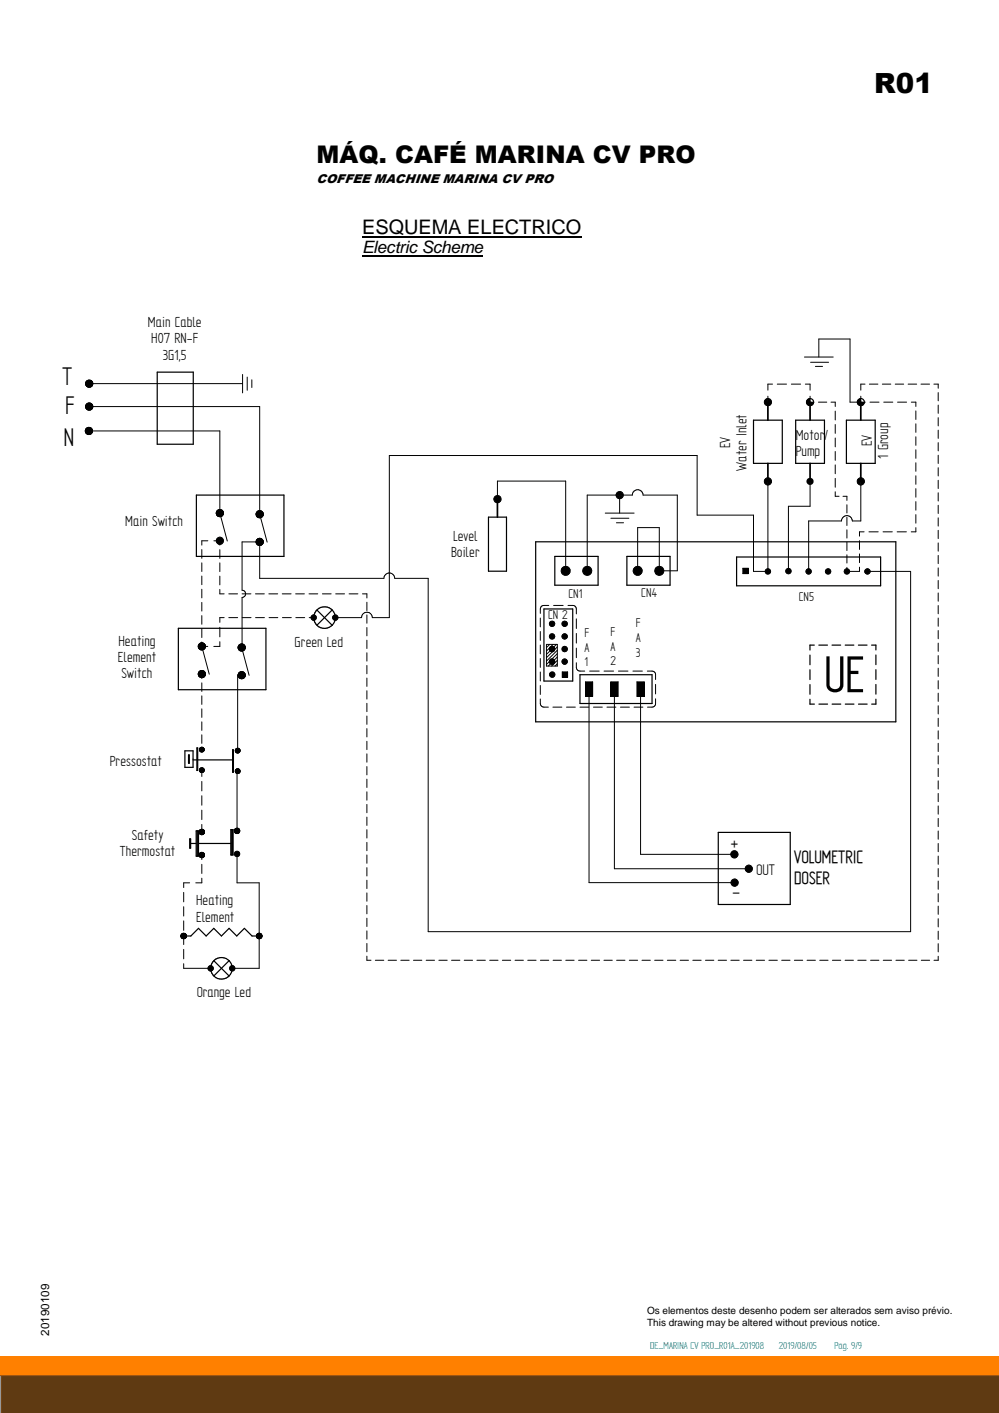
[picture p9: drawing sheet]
<svg xmlns="http://www.w3.org/2000/svg" width="420mm" height="594mm" viewBox="0 0 420 594" stroke-linecap="round" stroke-linejoin="round" font-family="sans-serif">
<path d="M.4 578.4h419.6v15.6h-419.6z" fill-rule="evenodd" fill="#5f3a12"/>
<path d="M.4 578.4v15.6" fill="none" stroke="#925116" stroke-width=".42"/>
<path d="M.4 570.4h419.6v8h-419.6z" fill-rule="evenodd" fill="#ff8000"/>
<path d="M.4 570.4h419.6" fill="none" stroke="#ff8000" stroke-width=".42"/>
<path d="M.4 570.4v8" fill="none" stroke="#ff8000" stroke-width=".51"/>
<path d="M.4 578.4h419.6" fill="none" stroke="#925116" stroke-width=".42"/>
<g fill="#000">
<path d="M152.3 99.4h5.6v.6h-5.6zM152.3 107.3h4.8v.5h-4.8zM156.9 107.3h1.6v.5h-1.6zM157.9 99.4h5.6v.6h-5.6zM158.5 107.3h4v.5h-4zM162.4 107.3h5.6v.5h-5.6zM163.5 99.4h6.6v.6h-6.6zM167.9 107.3h2.4v.5h-2.4zM170 99.4h6.1v.6h-6.1zM170.3 107.3h1.6v.5h-1.6zM171.8 107.3h5.6v.5h-5.6zM176 99.4h5.7v.6h-5.7z"/>
<path d="M177.4 107.3h4.8v.5h-4.8zM181.6 99.4h7v.6h-7zM182 107.3h3.6v.5h-3.6zM185.6 107.3h4v.5h-4zM188.6 99.4h18.2v.6h-18.2zM189.5 107.3h4v.5h-4zM193.4 107.3h5.9v.5h-5.9zM199.2 107.3h4v.5h-4zM206.8 99.4h5.6v.6h-5.6zM212.4 99.4h6.1v.6h-6.1zM218.4 99.4h5.2v.6h-5.2zM223.6 99.4h6.1v.6h-6.1z"/>
<path d="M229.6 99.4h2.3v.6h-2.3zM232 99.4h6.1v.6h-6.1zM238 99.4h6.5v.6h-6.5z"/>
<circle cx="99.6" cy="350.4" r=".17"/>
</g>
<g fill="none" stroke="#000" stroke-width=".51">
<path d="M66.1 156.5h15.2v30.3h-15.2zM316.9 176.7h12.1v18.1h-12.1zM334.6 176.7h12.2v18.1h-12.2zM356 176.7h12.1v18.1h-12.1zM82.6 208.2h36.8v25.7h-36.8zM205.4 217.4h7.6v22.8h-7.6zM225.3 227.8h151.5v75.7h-151.5zM233.3 233.9h18.2v12.1h-18.2zM263.7 233.9h18.1v12.1h-18.1zM309.8 234.2h60.6v12.1h-60.6zM133.3 256.5l6.4 6.4M139.7 256.5l-6.4 6.4"/>
<path d="M75 264.2h36.8v25.8h-36.8zM340.7 275.4v4.1M342.5 271.2h-1.8v2.1M344.4 271.2h3.6M349.9 271.2h3.7M355.5 271.2h3.6M361 271.2h3.7M366.6 271.2h1.8v2.1M368.4 275.4v4M228.8 286.3h12.1M243.9 283.7v12.1M340.7 294v2h1.8"/>
<path d="M340.7 281.6v4.1M340.7 287.8v4.1M344.4 296h3.7M350 296h3.6M355.5 296h3.7M361.1 296h3.6M368.4 281.6v4.1M368.4 287.8v4M368.4 294v2h-1.8M77.8 315.7h3.4v6.9h-3.4zM79.3 317.4h.3v3.5h-.3zM81.2 319.5h17"/>
<path d="M82.8 314.5h.3v9.4h-.3zM97.8 315.2l.4 .1v9.4h-.4zM79.8 352.7h.4v3.9h-.4zM80 352.7v3.9M80.2 354.6h2.3M82.5 349.3h1v10.7h-1zM82.9 349.3v10.7M83.2 349.3v10.7M83.5 354.6h13.6M97.1 348.8h.9v10.7h-.9zM97.5 348.8v10.7M97.7 348.8v10.7"/>
<path d="M302.1 350h30.3v30.3h-30.3zM77.3 393.5h3l3.2-3.2 3.2 3.2 3.2-3.2 3.2 3.2 3.3-3.2 3.2 3.2 3.2-3.2 3.2 3.2h3M89.9 403.9l6.5 6.4M96.4 403.9l-6.5 6.4"/>
<circle cx="136.5" cy="259.7" r="4.5"/>
<circle cx="77.3" cy="393.5" r="1.14"/>
<circle cx="109" cy="393.5" r="1.14"/>
<circle cx="93.1" cy="407.1" r="4.5"/>
</g>
<g fill="none" stroke="#000" stroke-width=".42">
<path d="M36.8 160h1.4M37.1 159.9h.8M102 157.4v7.8M104 158.5v5.6M105.9 159.7v3.2M338.3 150.1h12.1M340.9 152.3h7.6M342.9 154.1h3M344.4 150.1v-7.6h13.1v26.6h6.4M36 171l73.2-.1v45.3l3.2 11.7M36 161.1h3M36 161.2h3"/>
<path d="M36 161.4h3M36 161.5h3M36 161.6h3M36 161.5l.9 1.2M36 161.1v.4M36 170.7v.5M36 170.8h3M36 170.9h3M36 171.1h3M36 171.2h3M36 171.2l.2 .5M36.1 160.9h2.9"/>
<path d="M36.1 161h2.9M36.1 170.5h2.8M36.1 170.6h2.9M36.1 171.3h2.9M36.1 171.4h2.9M36.1 160.8h2.8M36.1 161.9h2.8M36.2 160.7h2.7M36.2 171.6h2.7M36.2 160.6h2.6M36.2 160.6l-.2 .5M36.2 170.3h2.7"/>
<path d="M36.2 171.7h2.6l-2.5 .1M36.2 171.7a1.51 1.51 0 0 0 2.5 .2M36.2 170.2l-.2 .5M36.2 162.1h2.6M36.3 160.5h2.5M36.3 162.2h2.5M36.3 170.1h2.4M36.4 160.4h2.3M36.4 162.3h2.3M36.4 171.9h2.3M36.4 160.3h2.2M36.4 169.9h2.2"/>
<path d="M36.5 160.2l-.3 .4M36.5 180h1.8M36.5 172.1h2M36.6 162.5h1.9M36.6 169.8h1.9M36.7 160.1h1.7M36.7 179.9h1.4M36.7 162.6h1.7M36.7 169.7h1.6M36.8 172.3h1.4M36.9 162.7h1.3M36.9 169.6h1.2"/>
<path d="M36.9 162.7l1 .1M37.1 172.4h.9M37.2 162.8h.7M37.2 169.5h.6M37.8 179.7l-.9 .1M37.9 169.5a1.5 1.5 0 0 0-1.7 .7M37.9 169.5l.8 .5M38.4 162.6l-.5 .2M38.4 160l-1-.2-.9 .4M38.4 160l.3 .4M38.5 160.1l-2 .1M38.6 162.3l-2.2 .1"/>
<path d="M38.7 162.2l-.3 .4M38.7 160.4l.3 .9M38.7 170l.2 .4M38.9 170.3l-2.7 .1M38.9 171.4l-2.8 .1M38.9 170.4v1M38.9 171.4l-.2 .5M39 161.7l-2.9 .1M39 170.6l-3 .1M39 161.2l-3 .1h66M39 161.3l-.3 .9M323 166.6v2.5"/>
<path d="M324.9 161.5h-1.9v2.5M326.9 161.5h3.9M332.8 161.5h3.9M338.7 161.5h2v2.5M340.7 166.6v2.5h1.7M344.2 169.1h3.5M349.5 169.1h1.8v1.8M351.3 172.8v3.8M351.3 178.5v3.7M362 166.6v2.5M363.8 161.5h-1.8v2.5M365.6 161.5h3.6"/>
<path d="M365.9 169.1h3.8M371.1 161.5h3.5M371.7 169.1h3.8M376.5 161.5h3.6M377.5 169.1h3.8M381.9 161.5h3.6M383.3 169.1h1.9v1.8M385.2 172.8v3.6M385.2 178.2v3.6M387.3 161.5h3.6M392.8 161.5h1.8v1.7M394.6 165.1v3.4"/>
<path d="M394.6 170.3v3.5M394.6 175.6v3.5M35.9 181.2h56.6v34.5l3.1 11.8M35.9 181h3M35.9 181.1h3M35.9 181.3h3M35.9 181.4h3M35.9 181.5h3M35.9 181.4l.2 .5M35.9 180.9v.5M35.9 180.8h2.9M35.9 181.6h3"/>
<path d="M35.9 181.7h2.9M36 180.7h2.8M36 181.8h2.8M36 180.6h2.7M36 181.9h2.7l-2.6 .1M36.1 180.5h2.6M36.1 181.9a1.47 1.47 0 0 0 2.5 .2M36.1 180.5l-.2 .4M36.2 182.1h2.4M36.2 180.3h2.4M36.3 182.3h2.1M36.4 180.1h2"/>
<path d="M36.4 180.1l-.3 .4M36.4 180.1a1.45 1.45 0 0 1 2.2 .2M36.6 182.5h1.6M36.7 182.6h1.3M37.1 182.7h.6M38.6 180.3l.2 .4M38.8 180.7v1M38.8 181.7l-.2 .4M38.9 180.8l-3 .1M351.3 184.1v3.8M351.3 189.8v3.7M351.3 195.5v3.7"/>
<path d="M385.2 183.6v3.6M385.2 189.1v3.6M385.2 194.6v3.6M394.6 180.8v3.5M394.6 186.1v3.5M394.6 191.4v3.5M394.6 196.6v3.5M90.9 215.7h3.1M90.9 215.8h3.1M91 215.5h2.9M91 215.6h2.9M91 215.9h2.9"/>
<path d="M91 216h2.9M91 216.1h2.9M91 216l.1 .5M91 215.5v.5M91 215.3h2.9M91 216.2h2.9M91.1 216.3h2.8M91.1 215.1h2.7M91.1 216.4h2.7M91.1 216.5l.3 .4M91.2 216.6h2.5M91.2 214.9h2.5"/>
<path d="M91.3 216.7h2.3M91.3 214.8h2.3M91.4 216.8h2.2M91.4 216.9h2.1M91.4 214.6l-.4 .9M91.5 214.6h1.9M91.7 214.5h1.6M91.7 217.1h1.5M91.8 214.4h1.3M92.2 214.3h.6M93.3 214.5l-1-.3-.9 .4M93.3 214.5l.6 .8"/>
<path d="M93.6 216.7a1.49 1.49 0 0 1-2.2 .2M93.8 216.5h-2.7M93.9 216.2l-.3 .5M93.9 215.3l.1 .4M93.9 215.3l-2.9 .1M94 215.7l-.1 .5M107.7 216.2h3M107.7 216.2h3l-3 .2M107.7 215.9h3M107.7 216h3M107.7 216.5h3M107.7 216.5l.2 .4"/>
<path d="M107.7 215.9v.6M107.8 215.7h2.9M107.8 215.6h2.8M107.9 215.6h2.7M107.9 216.8h2.7M107.9 216.9l.3 .4M107.9 215.5l-.2 .4M107.9 215.4h2.6M107.9 217h2.6M108 215.3h2.4M108 217.1h2.4M108.1 217.3h2.2"/>
<path d="M108.2 215.1h2.1M108.2 217.3h2M108.2 215.1l-.3 .4M108.2 215.1h2M108.4 217.4h1.7M108.4 214.9h1.6M108.5 217.6h1.4M108.5 214.8h1.4M108.8 217.6h.8M108.9 214.8h.7M109.6 214.8l-1.4 .3M109.6 214.8l.4 .1"/>
<path d="M110 214.9l.4 .4M110.4 215.2l-2.3 .1M110.4 217.1a1.49 1.49 0 0 1-2.2 .2M110.4 215.3l.3 .4M110.7 216.6l-2.9 .1h2.8M110.7 216.7l-.3 .4M110.7 215.7v.5M110.7 216.2v.5M209.2 209.8v-7.5h28.7v37.7M254.6 215.7h12.1M256.9 217.9h7.6M259.2 219.8h3.1"/>
<path d="M260.6 208.2v7.5M323 202.4v37.8h-6.1v-23.6h-23.7v-25.1h-129.5v68.2h-7.1a2.26 2.26 0 0 0-2.3-2.3 2.26 2.26 0 0 0-2.2 2.3h-11.1M340.7 202.4v10.5h-9.1v27.2M351.3 201.1v3.8M351.3 206.8v1.9h1.6M354.5 208.7h1.7v1.7M356.2 212.2v3.5M356.2 217.5v3.4M362 202.4v16.6h-3.5a2.29 2.29 0 0 0-2.3-2.2 2.29 2.29 0 0 0-2.3 2.2h-13.8v21.2M385.2 200v3.6M385.2 205.4v3.6M385.2 210.9v3.6"/>
<path d="M385.2 216.4v3.6M394.6 201.9v3.5M394.6 207.2v3.5M394.6 212.4v3.5M394.6 217.7v3.5M84.9 231.1v3.6M84.9 236.6v3.7M87.4 227.4h-2.5v1.8M90 227.4h2.5v1.8M92.5 231.1v3.7M92.5 236.6v3.7M107.7 227.8h3"/>
<path d="M107.7 227.6v.5M107.7 227.5h3M107.7 227.6h3M107.7 228h3M107.7 228.1h3M107.7 228.1l.2 .5M107.8 227.3h2.8M107.8 228.3h2.8M107.8 227.2h2.8M107.8 228.4h2.8M107.9 227.2h2.6M107.9 228.6a1.49 1.49 0 0 0 2.1 .5"/>
<path d="M107.9 227.1l-.2 .5M107.9 227h2.6M107.9 228.6h2.6M108 226.9h2.4M108.1 228.9h2.2M108.2 226.7h2M108.2 226.7l-.3 .4M108.2 226.7a1.45 1.45 0 0 1 2.2 .2M108.3 229h1.8M108.5 226.5h1.5M108.5 229.2h1.4M108.7 229.2h1.1"/>
<path d="M109 226.4h.4M109.2 227.8v15.4h52.3a2.29 2.29 0 0 1 2.2-2.3 2.29 2.29 0 0 1 2.3 2.3h14.1v148.5h202.9v-151.5h-18.2M110.3 226.8l-2.2 .1M110.4 226.9l.3 .4M110.7 228.2l-3 .1M110.7 228.3l-.7 .8M110.7 227.3v.5M110.7 227.9l-3 .1M110.7 227.8h-8.9v20.4a1.52 1.52 0 0 1 1.5 1.5 1.52 1.52 0 0 1-1.5 1.5v21.6l3 11.1M110.7 227.8v.5M247 240v-31.8h18.9a2.26 2.26 0 0 1 2.3-2.3 2.26 2.26 0 0 1 2.3 2.3h14.4v31.8M268.2 221.8v18.2"/>
<path d="M312.4 238.9h2.3v2.3h-2.3zM356.2 222.8v3.4M356.2 228v3.5M356.2 233.3v3.4M361.5 238.5v1.7h-5.3v-1.7M361.5 227.3v3.7M361.5 232.9v3.7M363.4 223.6h-1.9v1.8M365.5 223.6h3.9M371.4 223.6h3.9M377.3 223.6h3.9M385.2 221.8v1.8h-2"/>
<path d="M394.6 223v3.4M394.6 228.3v3.4M394.6 233.5v3.5M394.6 238.8v3.4M84.9 242.2v3.6M84.9 247.7v3.7M84.9 253.3v3.6M84.9 258.8v3.7M92.5 242.2v3.7M92.5 247.8v1.9h1.8M94.3 259.7h-1.8v2M96.2 249.7h3.7"/>
<path d="M96.2 259.7h3.7M101.8 249.7h3.7M101.9 259.7h3.7M107.4 249.7h3.8M107.5 259.7h3.7M113.1 249.7h3.7M113.2 259.7h3.6M118.7 249.7h3.7M118.8 259.7h3.7M124.3 249.7h3.7M124.4 259.7h3.7M130 249.7h3.6"/>
<path d="M130 259.7h2M135.6 249.7h3.7M141.2 249.7h3.7M146.8 249.7h3.7M152.4 249.7h1.9v1.7M154.3 253.2v3.5M154.3 258.5v3.5M227.2 256v1.9M227.2 259.8v3.8M228.8 254.6h2M232.8 254.6h4.1M238.9 254.6h2"/>
<path d="M242.4 256v2.1M394.6 244.1v3.4M394.6 249.3v3.5M394.6 254.6v3.5M394.6 259.8v3.5M83.4 271.8h4M83.4 271.5h3M83.4 271.6h3M83.4 271.7h3M83.4 272h3M83.4 272.1h3l-3 .1M83.4 272l.2 .5"/>
<path d="M83.4 271.5v.5M83.4 271.4h3M83.5 271.3h2.8M83.5 272.3h2.8M83.5 271.2h2.8M83.6 272.5h2.6M83.6 272.5l.3 .4M83.6 271.1l-.2 .4M83.6 271h2.5M83.7 270.9h2.4M83.7 272.7h2.4M83.8 272.8h2.2"/>
<path d="M83.9 270.7h2M83.9 272.9h2M83.9 272.9l.4 .3M83.9 270.7l-.3 .4M83.9 270.7a1.45 1.45 0 0 1 2.2 .1M84 273h1.8M84.1 270.5h1.5M84.2 273.1h1.4M84.4 273.2h1M84.7 270.3h.4M84.9 264.4v3.7M84.9 269.9v1.9l3.1 11.7"/>
<path d="M86 270.8h-2.2M86.1 270.8l.2 .5M86.2 271.1h-2.6M86.3 271.3v1M86.3 272.3a1.51 1.51 0 0 1-2 .9M86.4 271.9h-3M92.5 263.7v4.1M92.5 269.8v2h-2.6M100.1 272.2h3M100.1 272.2h3.1M100.2 272.5h2.9M100.2 271.9h2.9"/>
<path d="M100.2 272.5l.1 .5M100.2 271.7h2.9M100.2 272.7h2.9M100.2 272.8h2.8M100.3 271.6h2.7M100.3 272.8h2.7M100.3 273h2.7M100.3 273l.3 .3M100.4 271.4h2.5M100.4 273h2.5M100.5 271.3h2.3M100.5 273.3h2.2"/>
<path d="M100.6 271.1h2.1M100.6 273.3h2.1M100.6 273.3a1.45 1.45 0 0 0 1.9 .2M100.6 271.1l-.4 1.4M100.7 271.1h1.9M100.8 273.5h1.7M100.9 273.6h1.5M101 270.8h1.2M101 270.8l-.4 .3M101 270.8a1.45 1.45 0 0 1 1.8 .5M101.1 273.6h1.1M101.4 270.8h.5"/>
<path d="M102.4 270.9l-1.5 .1M102.8 273.1l-2.3 .1M102.8 273.2l-.3 .3M102.8 271.3l.3 .4M103.1 272.8l-.3 .4M103.1 271.7l.1 .5M103.1 272l-2.9 .1M103.1 272.3l-2.9 .1M103.2 272.2l-.1 .6M154.3 263.8v3.5M154.3 269.2v3.5M154.3 274.4v3.6"/>
<path d="M154.3 279.8v3.5M227.2 265.5v3.7M227.2 271.2v3.7M227.2 276.9v3.7M242.4 260.2v4M242.4 266.3v4.1M242.4 272.5v4M242.4 278.6v2M394.6 265.1v3.5M394.6 270.4v3.5M394.6 275.6v3.5M83.4 283.4h3"/>
<path d="M83.4 283.2v.5M83.4 283.1h3M83.4 283.2h3M83.4 283.3h3M83.4 283.6h3M83.4 283.7h3M83.4 283.7l.2 .4M83.4 283.9h2.9M83.5 282.9h2.8M83.5 284h2.8M83.5 282.8h2.7M83.6 284.1h2.6"/>
<path d="M83.6 284.1l1.2 .8 .9-.2M83.6 282.7l-.2 .5M83.6 282.6h2.5M83.6 284.2h2.6M83.7 284.3h2.4M83.7 284.4h2.3M83.8 284.5h2.1M83.9 282.3h2M83.9 282.3l-.3 .4M83.9 282.3a1.5 1.5 0 0 1 2.2 .2M84 282.2h1.8M84.1 284.7h1.6"/>
<path d="M84.2 282.1h1.4M84.4 282h.9M84.6 284.9h.6M84.9 283.4v1.8M84.9 287.1v3.6M84.9 292.6v3.6M84.9 298v3.6M86 282.4h-2.2M86.1 284.4l-.4 .3M86.1 282.5l.3 .9M86.2 282.7h-2.6M86.3 283.9l-.2 .5"/>
<path d="M86.4 283.8h-3M86.4 283.5h-3M86.4 283.4l-.1 .5M99.9 283.8v30.8M100.1 283.8h3.1M100.1 284h3M100.2 283.6v.5M100.2 283.5h2.9M100.2 283.8h2.9M100.2 284.1h2.9M100.2 284.3h2.9M100.2 284.1l.1 .5"/>
<path d="M100.2 283.3h2.8M100.2 284.4h2.8M100.3 283.3h2.7M100.3 284.6h2.7M100.3 283.2h2.7M100.3 284.6l.3 .4M100.3 283.2l-.1 .4M100.4 283h2.5M100.5 283h2.3M100.5 284.9h2.3M100.5 282.9h2.2M100.6 284.9h2.1"/>
<path d="M100.6 282.7h2.1M100.6 285l.4 .2M100.6 282.7l-.3 .5M100.7 285.1h1.9M100.8 282.7h1.7M100.9 285.2h1.5M101 285.2h1.3M101 285.2l1 .1M101.2 282.4h.9M101.3 285.4h.6M102.4 282.5l-1.5 .1M102.5 282.6a1.52 1.52 0 0 0-1.9 .1"/>
<path d="M102.5 282.6l.3 .4M102.8 284.8l-.8 .5M102.8 283l.3 .4M102.9 284.7l-2.5 .1M103.1 284.4l-.3 .4M103.1 283.4l.1 .5M103.1 283.6l-2.9 .1M103.2 283.9l-.1 .5M154.3 285.1v3.5M154.3 290.4v3.5M154.3 295.7v3.5M227.2 282.5v3.8"/>
<path d="M227.2 288.2v3.8M227.2 293.9v1.9M228.8 297.3h1.8M232.5 297.3h3.8M238.3 297.3h3.7M243.9 282.2h2M243.9 297.3h3.7M248 282.2h4M249.6 297.3h3.7M254 282.2h4.1M255.3 297.3h3.7M260.1 282.2h4"/>
<path d="M260.9 297.3h3.8M266.2 282.2h4M266.7 297.3h3.7M272.2 282.2h2M272.3 297.3h1.9M275.7 283.7v2M275.7 287.7v4.1M275.7 293.8v2M394.6 280.9v3.5M394.6 286.2v3.4M394.6 291.4v3.5M394.6 296.7v3.5"/>
<path d="M83.9 315.2h2M83.9 314.9h2l-2 .1M83.9 315.1h2M83.9 315.3h2M83.9 315.4h2M83.9 315.4l.2 .4M83.9 315v.4M83.9 314.8h1.9M84 315.6h1.8M84 314.7h1.8M84.1 314.6h1.6M84.1 315.8h1.6"/>
<path d="M84.1 314.6l-.2 .4M84.2 314.5h1.4M84.2 315.9h1.4M84.3 314.4h1.2M84.3 316h1.2M84.4 314.3h.9M84.7 314.2h.4M84.8 314.2l-.7 .4M84.8 314.2l1 .5M84.9 303.5v3.6M84.9 308.9v3.6M84.9 314.4v1.8"/>
<path d="M85.3 316.1h-.8M85.8 315.6a.99 .99 0 0 1-1.7 .2M85.8 314.7l.1 .5M85.9 315.2l-.1 .4M98.9 315.6h2.1M99 315.3h1.9M99 315.5h2M99 315.6h2M99 315.8h2M99 315.8h1.9M99 315.8l.1 .4M99 315.4v.4"/>
<path d="M99.1 316.1h1.7M99.1 315h1.7M99.1 316.2l.3 .3M99.1 315l-.1 .4M99.1 315a1 1 0 0 1 1.2-.4 1 1 0 0 1 .7 1M99.2 315h1.6M99.2 316.3h1.5M99.3 316.4h1.3M99.4 314.7h1.1M99.4 316.4h1.1M99.7 316.6h.5M100.6 316.4l-1.2 .1"/>
<path d="M100.9 315.9l-1.9 .1M100.9 316l-.3 .4M101 315.6l-.1 .4M154.3 301v3.5M154.3 306.3v3.5M154.3 311.7v3.5M154.3 316.9v3.6M394.6 302v3.4M394.6 307.3v3.4M394.6 312.5v3.5M394.6 317.8v3.4M83.9 323.8h2"/>
<path d="M83.9 323.6v.4M83.9 323.6l2 .1M83.9 323.9h2M83.9 324h2M83.9 324l.2 .4M83.9 323.5h2M83.9 324.2h1.9M84 324.3h1.8M84 323.3h1.7M84.1 324.4h1.6M84.1 324.4l.3 .3M84.1 323.2l-.2 .4"/>
<path d="M84.1 323.2a1 1 0 0 1 1.1-.4 1 1 0 0 1 .7 1M84.1 323.2h1.6M84.1 324.5h1.5M84.2 323.1h1.4M84.2 324.6h1.3M84.4 324.7h1M84.4 324.7l.8 .1M84.5 322.9h.8M84.6 324.8h.5M84.9 324.5v2M84.9 328.5v4M84.9 334.6v3.9"/>
<path d="M85.4 323h-1.1M85.8 324.2l-.6 .6M85.9 324.1h-2M85.9 323.8l-.1 .4M98.9 324.3h2.1M99 324v.4M99 324.1h2M99 324.4h2M99 324.4h1.9M99 324.1h1.9M99 324.4a.99 .99 0 0 0 1.3 .8M99 323.8h1.9"/>
<path d="M99 324.6h1.9M99.1 324.7h1.8M99.1 323.8h1.7M99.1 323.6h1.7M99.1 323.6l-.1 .4M99.2 324.9h1.6M99.2 323.6h1.5M99.3 325h1.3M99.3 323.5h1.3M99.4 323.3h1.1M99.4 323.3l-.3 .3M99.4 323.3l1.2 .2"/>
<path d="M99.6 325.2h.7M99.7 325.2v24.1M99.7 323.3h.5M100.6 325l-.3 .2M100.6 323.5l.3 .3M100.9 324.7l-.3 .3M100.9 323.8l.1 .4M100.9 323.9l-1.9 .1M101 324.2l-.1 .5M154.3 322.3v3.5M154.3 327.6v3.5M154.3 332.9v3.5"/>
<path d="M154.3 338.2v3.5M394.6 323v3.5M394.6 328.3v3.5M394.6 333.6v3.5M394.6 338.8v3.5M83.8 349.6h2.2M83.8 349.7h2.2l-2.2 .1M83.8 359.3h2.2M83.8 359.4h2.2M83.8 359.5h2.2M83.8 359.6h2.2M83.8 359.7h2.2"/>
<path d="M83.8 349.4h2.1M83.8 349.5h2.2M83.8 349.4l.3 1.2M83.8 359.1h2.1M83.8 359.2h2.2M83.8 359.8h2.2M83.8 359.9h2.1M83.8 359.9l.3 .4M83.8 359v.9M83.9 349.3h2M83.9 350.3h2M83.9 359h2"/>
<path d="M83.9 349.2h1.9M83.9 350.4h2M84 350.5h1.8M84 358.8h1.8M84 349.1h1.8M84.1 349h1.5M84.1 350.6h1.6M84.1 350.6a1.12 1.12 0 0 0 1.6 0M84.1 349l-.3 .4M84.1 358.7h1.6M84.1 358.7l-.3 .3M84.1 358.7a1.12 1.12 0 0 1 1.6 0"/>
<path d="M84.2 350.7h1.4M84.2 358.6h1.4M84.2 348.9h1.4M84.4 348.8h1M84.4 350.8h1M84.4 358.5h1M84.6 350.9h.6M84.7 348.7h.3M84.9 340.6v4M84.9 346.6v2.1M84.9 359.5v1.9M84.9 348.7l-.8 .3"/>
<path d="M84.9 348.7l1 .7M85.7 358.7l.2 .3M85.9 358.9h-2M85.9 360h-2M85.9 349.4v.8M85.9 350.2l-.2 .4M85.9 359.9l-.2 .4M85.9 359l.1 .5M86 350.1l-2.2 .1M86 349.9l-2.2 .1M86 359.5l-.1 .4M98.6 349.2h2.2"/>
<path d="M98.6 349h2.2M98.6 349.7h2.2M98.7 348.9h2M98.7 348.9l.2 1.2M98.7 348.7h2M98.7 349.8h2M98.8 350h1.8M98.8 348.7h1.8M98.8 350.1h1.8M98.9 348.6h1.6M98.9 350.1l.4 .3M98.9 348.5l-.2 .4"/>
<path d="M98.9 348.5a1.12 1.12 0 0 1 1.6 0M98.9 350.1h1.6M99 348.4h1.4M99.1 350.3h1.3M99.1 348.4h1.2M99.2 350.4h1M99.3 350.4h.9M100.1 348.2l-.7 .1M100.5 348.5l.3 .4M100.8 348.9v.4M100.8 349.5h-2.2M100.8 349.3l-2.2 .1"/>
<path d="M100.8 349.3l-.6 1.1M154.3 343.5v3.5M154.3 348.8v3.5M154.3 354.2v3.5M154.3 359.5v3.5M269.4 359.2h39.5M394.6 344.1v3.5M394.6 349.4v3.4M394.6 354.6v3.5M394.6 359.9v3.5M77.3 375.2v4M79.8 371.2h-2.5v2"/>
<path d="M83.9 360.1h2M84.1 360.3h1.6M84.1 360.3a1.12 1.12 0 0 0 1.6 0M84.4 360.5h1M84.7 360.6h.5M84.9 363.4v3.8M84.9 369.2v2h-2.6M99.7 360.2v11h9.3v35.9h-11.3M154.3 364.8v3.5M154.3 370.1v3.5M154.3 375.4v3.5M247.7 371.1h61.3"/>
<path d="M258.4 365.3h56.5M394.6 365.2v3.4M394.6 370.4v3.5M394.6 375.7v3.5M76.1 393.4l2.3 .1M76.2 393.3h2.2M76.2 393.8h2.2M76.2 393.9h2.1M76.2 393h2M76.2 393.1h2.1M76.2 394h2.1M76.3 394.1h1.9"/>
<path d="M76.3 392.9h1.9M76.3 394.2h1.9M76.4 392.8h1.7M76.4 394.3h1.7M76.5 392.7h1.5M76.5 394.4h1.5M76.7 392.6h1.2M76.7 394.5h1.2M76.8 394.6h.8M77.3 381.2v3.9M77.3 387.2v4M77.3 393.2v3.9"/>
<path d="M77.3 399.2v3.9M77.6 392.5h-.8M78.4 393.6h-2.3l2.3 .1M107.9 393.4h2.3M107.9 393.7h2.2M107.9 393.3h2.2M107.9 393.5h2.3M107.9 393.1h2.2M107.9 393.2h2.2M107.9 393.8h2.2M107.9 394h2.2M108 393h2"/>
<path d="M108 394h2M108.1 392.9h1.9M108.1 394.3h1.8M108.2 392.9h1.7M108.2 392.7h1.6M108.3 392.6h1.4M108.3 394.4h1.4M108.5 394.5h1.1M108.5 392.6h1M108.8 394.6h.5M108.8 392.4h.5M110.2 393.6l-2.3 .1"/>
<path d="M154.3 380.7v3.5M154.3 386v3.6M154.3 391.4v3.4M154.3 396.7v3.5M394.6 381v3.4M394.6 386.2v3.5M394.6 391.5v3.5M394.6 396.7v3.5M77.3 405.2v1.9h11.3M154.3 402v1.7h1.7M157.9 403.7h3.5M163.2 403.7h3.6"/>
<path d="M168.6 403.7h3.5M173.9 403.7h3.5M179.2 403.7h3.6M184.6 403.7h3.5M189.9 403.7h3.5M195.2 403.7h3.6M200.6 403.7h3.5M206 403.7h3.5M211.3 403.7h3.5M216.6 403.7h3.5M222 403.7h3.5M227.3 403.7h3.5"/>
<path d="M232.6 403.7h3.5M238 403.7h3.5M243.3 403.7h3.5M248.7 403.7h3.5M254 403.7h3.5M259.3 403.7h3.5M264.7 403.7h3.5M270 403.7h3.5M275.3 403.7h3.5M280.7 403.7h3.5M286 403.7h3.6M291.4 403.7h3.5"/>
<path d="M296.7 403.7h3.5M302 403.7h3.6M307.4 403.7h3.5M312.7 403.7h3.5M318.1 403.7h3.5M323.4 403.7h3.5M328.8 403.7h3.5M334.1 403.7h3.5M339.4 403.7h3.5M344.8 403.7h3.5M350.1 403.7h3.5M355.4 403.7h3.5"/>
<path d="M360.8 403.7h3.5M366.1 403.7h3.6M371.5 403.7h3.5M376.8 403.7h3.5M382.1 403.7h3.6M387.5 403.7h3.5M394.6 402v1.7h-1.8"/>
<circle cx="323" cy="169.1" r="1.5"/>
<circle cx="340.7" cy="169.1" r="1.52"/>
<circle cx="362" cy="169.1" r="1.5"/>
<circle cx="209.2" cy="209.9" r="1.51"/>
<circle cx="260.6" cy="208.2" r="1.51"/>
<circle cx="323" cy="202.4" r="1.51"/>
<circle cx="362" cy="202.4" r="1.51"/>
<circle cx="92.5" cy="227.4" r="1.51"/>
<circle cx="131.9" cy="259.7" r="1.13"/>
<circle cx="141" cy="259.7" r="1.14"/>
<circle cx="237.9" cy="240" r="1.89"/>
<circle cx="247" cy="240" r="1.89"/>
<circle cx="268.2" cy="240" r="1.89"/>
<circle cx="277.3" cy="240" r="1.89"/>
<circle cx="323" cy="240.2" r="1.14"/>
<circle cx="331.6" cy="240.1" r="1.14"/>
<circle cx="340.1" cy="240.3" r="1.13"/>
<circle cx="348.3" cy="240.2" r="1.14"/>
<circle cx="356.2" cy="240.2" r="1.14"/>
<circle cx="364.8" cy="240.2" r="1.14"/>
<circle cx="308.9" cy="359.2" r="1.51"/>
<circle cx="309" cy="371.1" r="1.51"/>
<circle cx="314.9" cy="365.3" r="1.52"/>
<circle cx="88.6" cy="407.1" r="1.14"/>
<circle cx="97.7" cy="407.1" r="1.14"/>
</g>
<g fill="#000">
<path d="M321.8 168.1l1.2-.5v3a1.55 1.55 0 0 1-1.4-.9 1.55 1.55 0 0 1 .2-1.6z" fill-rule="evenodd"/>
<path d="M323 167.6a1.52 1.52 0 0 1 1.5 1.5 1.52 1.52 0 0 1-1.5 1.5z" fill-rule="evenodd"/>
<path d="M339.5 168.1l1.2-.5v1.5h1.5a1.51 1.51 0 0 1-2 1.4 1.51 1.51 0 0 1-.7-2.4z" fill-rule="evenodd"/>
<path d="M339.6 168.1l1.1-.5v3a1.52 1.52 0 0 1-1.4-.9 1.52 1.52 0 0 1 .3-1.6z" fill-rule="evenodd"/>
<path d="M339.5 168.1l1.2-.5v1.5h1.5a1.51 1.51 0 0 1-2 1.4 1.51 1.51 0 0 1-.7-2.4z" fill-rule="evenodd"/>
<path d="M340.7 169.1h1.5l-.3 .9-1.2 .6z" fill-rule="evenodd"/>
<path d="M360.8 168.2l1.2-.6v1.5h-1.5z" fill-rule="evenodd"/>
<path d="M360.5 169.1h1.5v1.5l-.9-.3z" fill-rule="evenodd"/>
<path d="M360.8 168.1l1.2-.5v1.5h1.6a1.52 1.52 0 0 1-2.1 1.4 1.52 1.52 0 0 1-.7-2.4z" fill-rule="evenodd"/>
<path d="M360.8 168.1l1.2-.5v1.5h1.6a1.52 1.52 0 0 1-2.1 1.4 1.52 1.52 0 0 1-.7-2.4z" fill-rule="evenodd"/>
<path d="M362 169.1h1.6l-.3 .9-1.3 .6z" fill-rule="evenodd"/>
<path d="M209.2 208.4a1.5 1.5 0 0 1 1.5 1.5 1.5 1.5 0 0 1-1.5 1.5z" fill-rule="evenodd"/>
<path d="M208.1 208.9l1.1-.5v3a1.53 1.53 0 0 1-1.3-.9 1.53 1.53 0 0 1 .2-1.6z" fill-rule="evenodd"/>
<path d="M259.6 207a1.53 1.53 0 0 1 1.6-.2 1.53 1.53 0 0 1 .9 1.4h-3z" fill-rule="evenodd"/>
<path d="M259.1 208.2h1.5v1.5l-1.2-.7z" fill-rule="evenodd"/>
<path d="M260.6 208.2h1.5l-.3 .8-1.2 .7z" fill-rule="evenodd"/>
<path d="M321.8 201.4l1.2-.5v3a1.55 1.55 0 0 1-1.4-.9 1.55 1.55 0 0 1 .2-1.6z" fill-rule="evenodd"/>
<path d="M323 200.9a1.52 1.52 0 0 1 1.5 1.5 1.52 1.52 0 0 1-1.5 1.5z" fill-rule="evenodd"/>
<path d="M340.7 200.9a1.52 1.52 0 0 1 1.5 1.5 1.52 1.52 0 0 1-1.5 1.5z" fill-rule="evenodd"/>
<path d="M339.6 201.4l1.1-.5v3a1.52 1.52 0 0 1-1.4-.9 1.52 1.52 0 0 1 .3-1.6z" fill-rule="evenodd"/>
<path d="M360.9 201.4l1.1-.5v3a1.52 1.52 0 0 1-1.4-.9 1.52 1.52 0 0 1 .3-1.6z" fill-rule="evenodd"/>
<path d="M362 200.9a1.52 1.52 0 0 1 1.6 1.5 1.52 1.52 0 0 1-1.6 1.5z" fill-rule="evenodd"/>
<path d="M312.4 238.9h2.3v2.3h-2.3z" fill-rule="evenodd"/>
<circle cx="92.5" cy="227.4" r="1.52"/>
<circle cx="131.9" cy="259.6" r="1.13"/>
<circle cx="141" cy="259.6" r="1.13"/>
<circle cx="237.9" cy="240" r="1.89"/>
<circle cx="247" cy="240" r="1.89"/>
<circle cx="268.2" cy="240" r="1.89"/>
<circle cx="277.3" cy="240" r="1.89"/>
<circle cx="323" cy="240.3" r="1.13"/>
<circle cx="331.6" cy="240.1" r="1.13"/>
<circle cx="340.1" cy="240.3" r="1.13"/>
<circle cx="348.3" cy="240.3" r="1.13"/>
<circle cx="356.2" cy="240.3" r="1.13"/>
<circle cx="364.8" cy="240.3" r="1.13"/>
<circle cx="308.9" cy="359.2" r="1.52"/>
<circle cx="309" cy="371.1" r="1.51"/>
<circle cx="314.9" cy="365.3" r="1.52"/>
<circle cx="88.6" cy="407.1" r="1.15"/>
<circle cx="97.7" cy="407.1" r="1.14"/>
</g>
<path d="M323 169.1v7.6M340.7 169.1v7.6M362 169.1v7.6M323 194.8v7.6M340.7 194.8v7.6M362 194.8v7.6M209.2 209.8v7.6" fill="none" stroke="#000" stroke-width=".72"/>
<path d="M229.8 270.9v9.1h4.6v-9.1zM231.1 272.9a1.14 1.14 0 0 1 2.2 0 1.14 1.14 0 0 1-2.2 0zM231.1 278.2a1.14 1.14 0 0 1 2.2 0 1.14 1.14 0 0 1-2.2 0z" fill-rule="evenodd" fill="#fff"/>
<g fill="none" stroke="#000" stroke-width=".42">
<path d="M268.2 221.8h9.1v18.2h7.6M228.8 254.6l-.9 .2-.7 1.2M240.9 254.6l.9 .2 .6 1.2M229.8 270.9h4.6v9.1h-4.6zM231.1 278.2l-1.3 1.2M231.2 270.9l-1.4 1.4M231.2 272.4l-1.4 1.3M231.4 273.6l-1.6 1.5M231.5 279.1l-.9 .9M232.4 274l-2.6 2.5M232.6 270.9l-.9 1M234 270.9l-1.1 1.1"/>
<path d="M234.4 272l-1.1 1.1M234.4 273.4l-4.6 4.6M234.4 274.8l-2.2 2.2M234.4 276.2l-1.3 1.3M234.4 277.7l-2.4 2.3M234.4 279.1l-1 .9M227.2 295.8l.3 .9 1.3 .6M236.5 282.5h2.2v2.3h-2.2zM242.4 280.6l.3 .9 1.2 .7M246.3 286.7h3v6h-3zM247.7 289.9v81.2M256.9 286.7h3.1v6h-3.1z"/>
<path d="M258.4 290.2v75.1M267.9 286.7h3v6h-3zM269.4 290.1v69.1M274.2 282.2l1.3 .6 .2 .9M275.7 295.8l-.2 .9-1.3 .6"/>
<circle cx="232.2" cy="262.3" r="1.14"/>
<circle cx="232.2" cy="267.6" r="1.13"/>
<circle cx="237.5" cy="262.3" r="1.14"/>
<circle cx="237.5" cy="272.9" r="1.14"/>
<circle cx="237.5" cy="278.2" r="1.14"/>
<circle cx="237.5" cy="267.6" r="1.13"/>
<circle cx="232.2" cy="283.6" r="1.14"/>
<circle cx="99.7" cy="359" r="1.13"/>
</g>
<g fill="#000">
<path d="M236.5 282.5h2.2v2.3h-2.2z" fill-rule="evenodd"/>
<path d="M246.3 289.9h1.4v2.8h-1.4z" fill-rule="evenodd"/>
<path d="M246.3 286.7h3v6h-3z" fill-rule="evenodd"/>
<path d="M256.9 286.7h3.1v6h-3.1z" fill-rule="evenodd"/>
<path d="M267.9 286.7h3v6h-3z" fill-rule="evenodd"/>
<path d="M269.4 290.1h1.5v2.6h-1.5z" fill-rule="evenodd"/>
<circle cx="232.2" cy="278.2" r="1.15"/>
<circle cx="232.2" cy="272.9" r="1.13"/>
<circle cx="232.2" cy="267.6" r="1.13"/>
<circle cx="232.2" cy="262.3" r="1.13"/>
<circle cx="237.5" cy="278.2" r="1.15"/>
<circle cx="237.5" cy="272.9" r="1.13"/>
<circle cx="237.5" cy="267.6" r="1.13"/>
<circle cx="237.5" cy="262.3" r="1.13"/>
<circle cx="232.3" cy="283.6" r="1.13"/>
<circle cx="99.7" cy="359" r="1.13"/>
</g>
<g fill="none" stroke="#000" stroke-width=".51">
<path d="M228.8 286.3v-30.3h12.1v30.3M243.9 283.7h30.3v12.1h-30.3"/>
<circle cx="232.2" cy="272.9" r="1.14"/>
<circle cx="232.2" cy="278.2" r="1.14"/>
</g>
<text font-size="24" x="346.6" y="290.9">UE</text>
<g font-size="12.2">
<text x="26.2" y="161.8">T</text>
<text x="27.4" y="174.2">F</text>
<text x="26.8" y="187.6">N</text>
</g>
<text font-size="11.7" x="367.7" y="39.2">R01</text>
<text font-size="10.2" x="133.1" y="68.3">MÁQ. CAFÉ MARINA CV PRO</text>
<g font-size="9.7">
<text x="307.3" y="357.1">+</text>
<text x="307.9" y="377.5">-</text>
</g>
<g font-size="8.4">
<text x="152.3" y="98.5">ESQUEMA ELECTRICO</text>
<text x="334" y="362.8">VOLUMETRIC</text>
<text x="334" y="371.5">DOSER</text>
</g>
<text font-size="7.3" x="318.1" y="367.8">OUT</text>
<text font-size="7.2" x="152.3" y="106.6">Electric Scheme</text>
<g font-size="6.9">
<text x="62.2" y="137.3">Main Cable</text>
<text x="63.6" y="144.4">H07 RN-F</text>
<text x="68.5" y="151.4">3G1,5</text>
<text x="334.7" y="185">Motor/</text>
<text x="307" y="188.4" transform="rotate(-90 307 188.4)">EV</text>
<text x="334.7" y="191.7">Pump</text>
<text x="366.7" y="187.7" transform="rotate(-90 366.7 187.7)">EV</text>
<text x="313.9" y="197.9" transform="rotate(-90 313.9 197.9)">Water Inlet</text>
<text x="373.6" y="192.9" transform="rotate(-90 373.6 192.9)">1 Group</text>
<text x="52.7" y="221.1">Main Switch</text>
<text x="190.5" y="227.3">Level</text>
<text x="189.7" y="234">Boiler</text>
<text x="49.8" y="271.8">Heating</text>
<text x="123.9" y="272">Green Led</text>
<text x="49.6" y="278.4">Element</text>
<text x="51.1" y="285">Switch</text>
<text x="46.1" y="322.2">Pressostat</text>
<text x="55.5" y="353.2">Safety</text>
<text x="50.4" y="360">Thermostat</text>
<text x="82.5" y="380.5">Heating</text>
<text x="82.5" y="387.6">Element</text>
<text x="82.8" y="419.2">Orange Led</text>
</g>
<g font-size="6.1">
<text x="239.1" y="251.3">CN1</text>
<text x="269.7" y="251.2">CN4</text>
<text x="335.9" y="252.6">CN5</text>
<text x="230.5" y="260.3">CN 2</text>
<text x="267.4" y="263.7">F</text>
<text x="245.8" y="267.8">F</text>
<text x="256.8" y="267.4">F</text>
<text x="267.4" y="269.9">A</text>
<text x="245.8" y="274">A</text>
<text x="256.8" y="273.6">A</text>
<text x="245.8" y="280.2">1</text>
<text x="256.8" y="279.8">2</text>
<text x="267.4" y="276.1">3</text>
</g>
<text font-size="5.4" x="133.1" y="77.1">COFFEE MACHINE MARINA CV PRO</text>
<text font-size="4.9" x="20.6" y="561.6" transform="rotate(-90 20.6 561.6)">20190109</text>
<g font-size="4.8" fill="#008080">
<text x="273.5" y="567.2">DE_MARINA CV PRO_R01A_201908</text>
<text x="327.6" y="567.2">2019/08/05</text>
<text x="351" y="567.2">Pag. 9/9</text>
</g>
<g font-size="4.2">
<text x="272.1" y="552.6">Os elementos deste desenho podem ser alterados sem aviso prévio.</text>
<text x="272.1" y="557.3">This drawing may be altered without previous notice.</text>
</g>
</svg>
